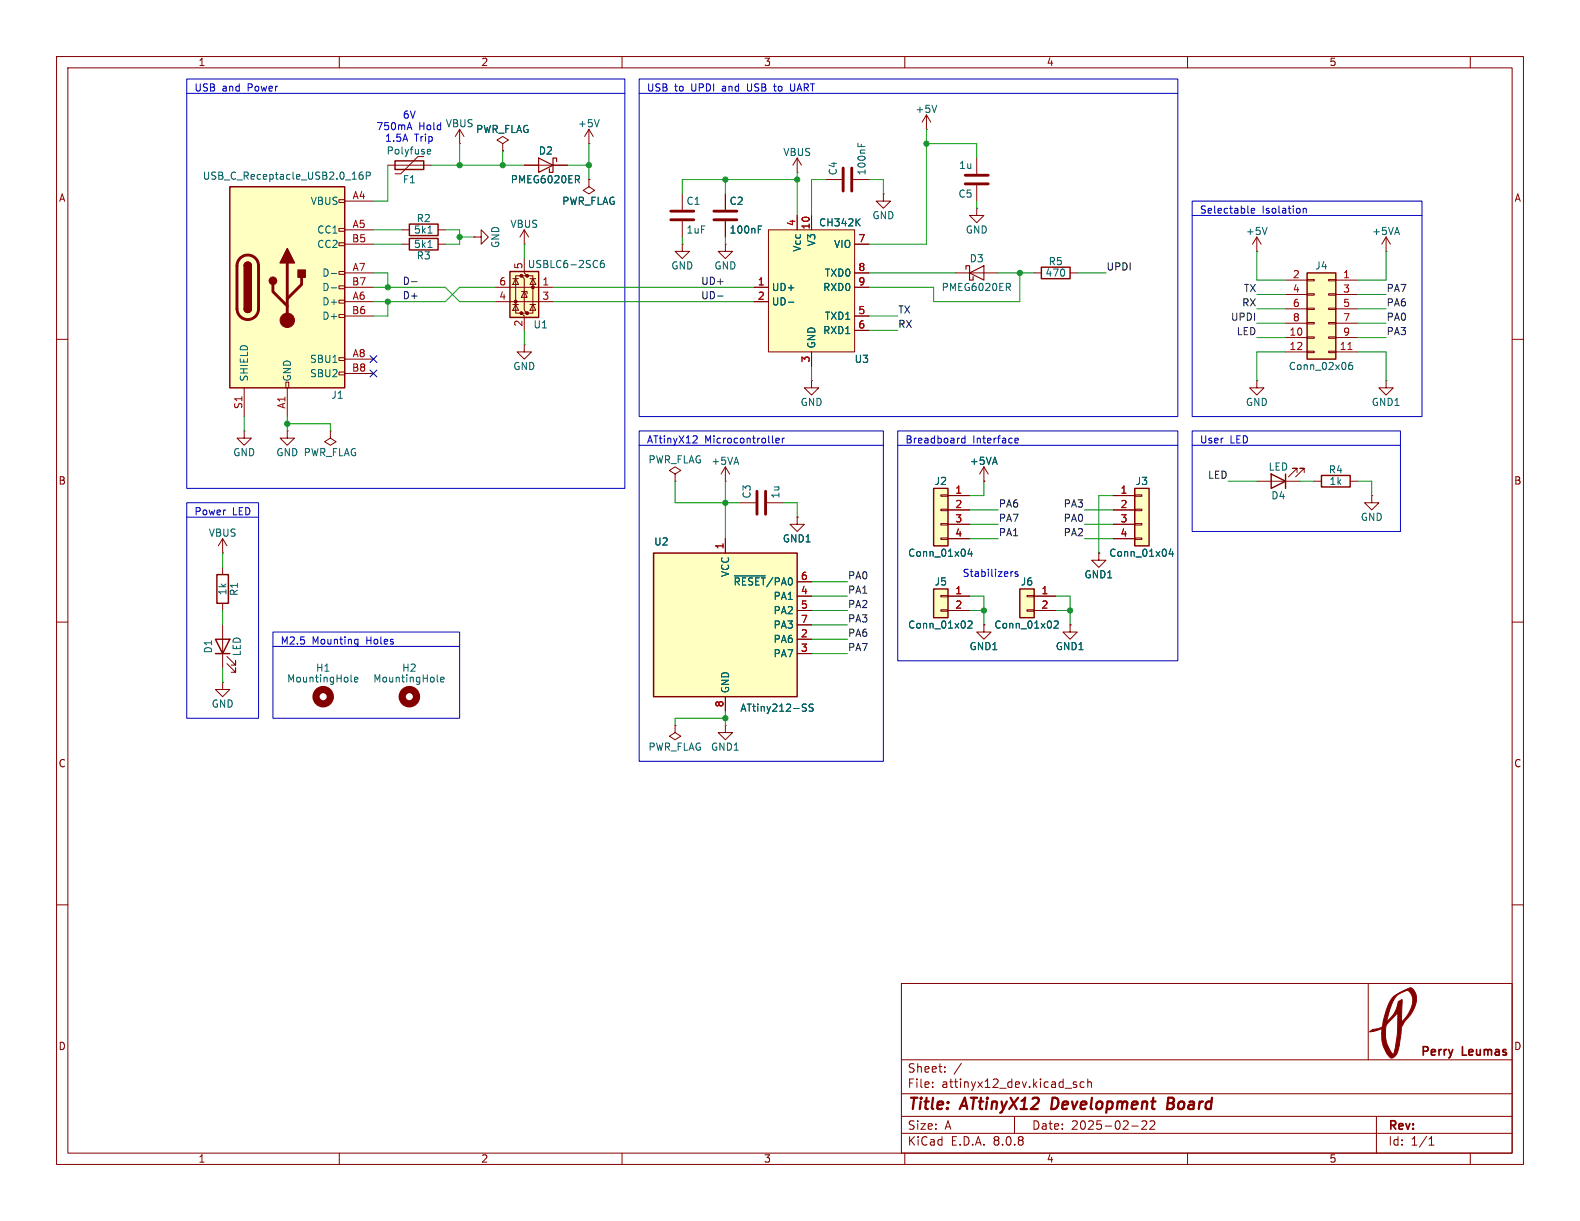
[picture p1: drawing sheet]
<svg xmlns="http://www.w3.org/2000/svg" width="279mm" height="216mm" viewBox="0 0 279 216" stroke-linecap="round" stroke-linejoin="round" font-family="sans-serif">
<g fill="none" stroke="#840000" stroke-width=".18">
<path d="M10 10h259.4v195.9h-259.4zM12 12h255.4v191.9h-255.4zM60 10v2M110 10v2M160 10v2M210 10v2M260 10v2M10 60h2M222.2 67.3v1.3h1.3l-1.3 1.3-1.2-1.3h1.2M222.2 67.3h.1M267.4 60h2M128.3 85.1h.1"/>
<path d="M128.3 82.6l-.8 1.2M128.3 82.6v2.5M128.3 82.6l.7 1.2M130.8 88.9h2.8M135.6 88.9h2.8M141 91.4v1.3h1.2l-1.2 1.3-1.3-1.3h1.3M141 91.4h.1M10 110h2M267.4 110h2M10 160h2M159.4 173.9h108v30h-108zM242 173.9v13.5"/>
<path d="M267.4 160h2M159.4 197.4h108M159.4 193.4h108M159.4 187.4h108M164.9 192.1v.2M164.9 191.4v.1M167.1 189.4v.2M167.1 188.7v.1M170 188l-1.3 1.9M179.4 197.4v3M189.8 191.6l.6 .4-.2 .3-.4-.1M190.4 191.4l-.4-.1-.2 .2"/>
<path d="M191.7 191.4l-.4-.1-.3 .3v.4l.1 .2h.6M192.4 191.4l.2-.1 .3 .1 .1 .9M192.4 190.8v1.5M200.1 199.1h1.2M202.7 198.3v.5l-.8 .9h.9M204.1 198.3v.5l-.8 .9h.9M243.4 197.4v6.5M60 203.9v2M110 203.9v2M159.4 200.4h108M160 203.9v2M210 203.9v2"/>
<path d="M252.7 202.5h.9M252.7 201.4l.4-.4v1.5M260 203.9v2"/>
</g>
<path d="M186.1 194.1l-.2 2h.5M206.5 195.1h.7M207.2 195.1l.2 .1M207.3 194.1h-.7l-.2 2 .9-.1M207.4 195l-.2 .1" fill="none" stroke="#840000" stroke-width=".4"/>
<path d="M246.4 176.3l1.1-.8 2-.8a2.58 2.58 0 0 1 .6 3.5l-.7 1.2-.8 1a2.85 2.85 0 0 0-.9 2.5l-.3 2.1a2.54 2.54 0 0 1-1.3 2.1l-.2-.1-.6-.6-.7-1.3-.2-1.2-.1-1.2h.7l.1 1.2 .2 .8 .6 1.1 .5 .7 .3-1.2 .4-2.5 .1-3.8-1.4 1.5a2.09 2.09 0 0 0-.8 2.2h-.7l.1-.8-1.2 .4-1 .2a3.3 3.3 0 0 1 1.8-.7 1.04 1.04 0 0 0 .6-1.2h.7l.2-.2a5.6 5.6 0 0 0 1.8-3.3l.6-.3v3.9l1-1.2a3.6 3.6 0 0 0 .6-3.8 .68 .68 0 0 0-.9-.5l-1.3 .6-.7 .7-.8 1.9-.5 2.2h-.7l.9-2.9z" fill="#840000" stroke="#840000" stroke-width=".18"/>
<circle cx="57.1" cy="123.2" r="1.27" fill="none" stroke="#840000" stroke-width="1.3"/>
<path d="M62.1 120.4l.2 .2M62.7 120.2l.6-.1-.1-.3-.3-.1-.2 .2v.6h.5" fill="none" stroke="#006464" stroke-width=".18"/>
<path d="M133.9 86.9v4M135.4 86.9v4" fill="none" stroke="#840000" stroke-width=".51"/>
<path d="M165.1 104.1h2.5v5.1h-2.5z" fill="#ffffc2"/>
<path d="M174 85.1h.1M174 82.6l-.8 1.2M174 82.6v2.5M174 82.6l.8 1.2M166.4 107.8h1.2v.3h-1.2zM166.4 105.3h1.2v.2h-1.2zM167.6 105.4h3.8M167.6 108h3.8" fill="none" stroke="#840000" stroke-width=".18"/>
<path d="M165.1 104.1h2.5v5.1h-2.5z" fill="none" stroke="#840000" stroke-width=".25"/>
<path d="M171.2 109.9l.5-.1 .2 .4-.8 .9h.8" fill="none" stroke="#006464" stroke-width=".18"/>
<path d="M200.7 86.4h2.5v10.1h-2.5z" fill="#ffffc2"/>
<path d="M194.3 97.8v1.3h1.3l-1.3 1.2-1.3-1.2h1.3M194.3 97.8h.1M196.8 87.6h3.9M196.8 90.2h3.9M196.8 92.7h3.9M196.8 95.3h3.9M200.7 95.1h1.2v.3h-1.2zM200.7 92.6h1.2v.2h-1.2zM200.7 90h1.2v.3h-1.2zM200.7 87.5h1.2v.3h-1.2zM174 110.5v1.3h1.3l-1.3 1.2-1.3-1.2h1.3M174 110.5h.1" fill="none" stroke="#840000" stroke-width=".18"/>
<path d="M200.7 86.4h2.5v10.1h-2.5z" fill="none" stroke="#840000" stroke-width=".25"/>
<path d="M207 97l-.3 .9h.8M207.3 97.5v.9" fill="none" stroke="#006464" stroke-width=".18"/>
<path d="M180.3 104.1h2.6v5.1h-2.6z" fill="#ffffc2"/>
<path d="M181.6 107.8h1.3v.3h-1.3zM181.6 105.3h1.3v.2h-1.3zM182.9 105.4h3.8M182.9 108h3.8M189.2 110.5v1.3h1.3l-1.3 1.2-1.2-1.2h1.2M189.2 110.5h.1" fill="none" stroke="#840000" stroke-width=".18"/>
<path d="M180.3 104.1h2.6v5.1h-2.6z" fill="none" stroke="#840000" stroke-width=".25"/>
<path d="M186.4 109.9l.5-.1 .2 .4-.7 .9h.7" fill="none" stroke="#006464" stroke-width=".18"/>
<path d="M231.1 48.3h5.1v15.2h-5.1z" fill="#ffffc2"/>
<g fill="none" stroke="#840000" stroke-width=".18">
<path d="M120.6 34.3v2.8M120.6 39.1v2.8M128.3 34.3v2.8M128.3 39.1v2.8M120.6 43.2v1.3h1.3l-1.3 1.2-1.2-1.2h1.2M120.6 43.2h.1M128.3 43.2v1.3h1.2l-1.2 1.2-1.3-1.2h1.3M128.3 43.2h.1M222.2 44.5h.1M222.2 41.9l-.7 1.3M222.2 41.9v2.6M222.2 41.9l.8 1.3"/>
<path d="M227.3 49.5h3.8M227.3 59.7h3.8M227.3 52.1h3.8M227.3 54.6h3.8M227.3 57.2h3.8M231.1 59.6h1.3v.2h-1.3zM231.1 57h1.3v.3h-1.3zM231.1 54.5h1.3v.2h-1.3zM231.1 51.9h1.3v.3h-1.3zM231.1 49.4h1.3v.3h-1.3zM234.9 59.6h1.3v.2h-1.3zM234.9 57h1.3v.3h-1.3z"/>
<path d="M234.9 54.5h1.3v.2h-1.3zM234.9 51.9h1.3v.3h-1.3zM234.9 49.4h1.3v.3h-1.3zM236.2 49.5h3.8M236.2 59.7h3.8M236.2 52.1h3.8M236.2 54.6h3.8M236.2 57.2h3.8M245.1 44.5h.1M245.1 41.9l-.8 1.3M245.1 41.9v2.6M245.1 41.9l.8 1.3"/>
<path d="M143.5 67.3v1.3h1.3l-1.3 1.3-1.3-1.3h1.3M143.5 67.3h.1M227.3 62.2h3.8M231.1 62.1h1.3v.3h-1.3zM234.9 62.1h1.3v.3h-1.3zM236.2 62.2h3.8M245.1 67.3v1.3h1.3l-1.3 1.3-1.3-1.3h1.3M245.1 67.3h.1M119.4 83.8l1-.6-1-.6-1 .6 1 .6v1.3M119.4 85.1h.1"/>
</g>
<path d="M231.1 48.3h5.1v15.2h-5.1z" fill="none" stroke="#840000" stroke-width=".25"/>
<path d="M238.4 61.8h.7" fill="none" stroke="#a90000" stroke-width=".18"/>
<path d="M134.1 39.9h.6M134.1 40.6h.4M224.1 40.2l-.5 1.3M239.1 64.1h-.4a.86 .86 0 0 0 0 1.2l.5-.1v-.4l-.2-.2h-.4l-.1 .2M77.3 120.4l.2 .2M77.9 120.2l.6-.1v-.3l-.4-.1-.2 .2 .1 .6h.5" fill="none" stroke="#006464" stroke-width=".18"/>
<circle cx="72.4" cy="123.2" r="1.27" fill="none" stroke="#840000" stroke-width="1.3"/>
<path d="M118.6 38.9h4.1M118.6 37.3h4.1M126.2 38.9h4.1M126.2 37.3h4.1" fill="none" stroke="#840000" stroke-width=".51"/>
<path d="M135.9 40.6h15.2v21.6h-15.2z" fill="#ffffc2"/>
<g fill="none" stroke="#840000" stroke-width=".18">
<path d="M68.6 29.2h7.6M74.9 27.7h-1l-3 3h-1.1M141 38.1v2.5M143.5 38.1v2.5M156.2 34.3v1.3h1.3l-1.3 1.2-1.3-1.2h1.3M156.2 34.3h.1M92.7 43.2h.1M92.7 40.6l-.8 1.3M92.7 40.6v2.6M92.7 40.6l.8 1.3M133.3 50.8h2.6M133.3 53.3h2.6"/>
<path d="M135.9 40.6h15.2v21.6h-15.2zM151.1 50.8h2.6M151.1 55.9h2.6M151.1 58.4h2.6M151.1 43.2h2.6M151.1 48.3h2.6M92.7 61v1.2h1.3l-1.3 1.3-1.3-1.3h1.3M92.7 61h.1M143.5 62.2v2.6"/>
</g>
<path d="M75.6 27.1l.1 .1h.4M75.6 26.6l.1-.2h.3l.2 .2v.1l-.6 .1M151.6 39.2l.5 .7M152.1 38.7l-.7 .7M139.4 53.4h1" fill="none" stroke="#006464" stroke-width=".18"/>
<path d="M69.8 28.4h5.1v1.6h-5.1z" fill="none" stroke="#840000" stroke-width=".25"/>
<path d="M90.2 48h5v8.1h-5z" fill="#ffffc2"/>
<g fill="#840000" stroke="#840000" stroke-width=".18">
<circle cx="94.2" cy="50.8" r=".25"/>
<circle cx="93.2" cy="55.4" r=".25"/>
<circle cx="93.2" cy="48.8" r=".25"/>
<circle cx="92.2" cy="55.4" r=".25"/>
<circle cx="92.2" cy="48.8" r=".25"/>
<circle cx="91.2" cy="53.3" r=".25"/>
</g>
<g fill="none" stroke="#840000" stroke-width=".18">
<path d="M81.3 25.4h.1M81.3 22.9l-.8 1.2M81.3 22.9v2.5M81.3 22.9l.7 1.2M104.1 31.8v1.2l1.1 .7-1.1 .6-1-.6 1-.7M104.1 31.8h.1M71.1 40.6h1.3M71.1 43.2h1.3M77.5 40.6h1.2M77.5 43.2h1.2M83.8 41.9h1.3v-1.3l1.3 1.3-1.3 1.3v-1.3M83.8 41.9h.1"/>
<path d="M87.6 53.3h10.2M87.6 50.8h10.2M90.7 53.8h1M90.7 49.3h1M91.2 53.8l.5 1.1h-1zM91.2 49.3l.5 1h-1zM92.2 51.6h1v.3M92.2 48.8h-1v6.6h1M92.7 51.6l.5 1h-1zM92.7 45.7v2.6l.5 .5h-1l.5 .5v5.6l.5 .5h-1l.5 .5v2.5M93.2 48.8h1v6.6h-1M93.7 53.8h1"/>
<path d="M93.7 49.3h1M94.2 49.3l.5 1h-1zM94.2 53.8l.5 1.1h-1zM43.2 76.2v1.3h1.2l-1.2 1.2-1.3-1.2h1.3M43.2 76.2h.1M50.8 76.2v1.3h1.3l-1.3 1.2-1.3-1.2h1.3M50.8 76.2h.1M58.4 76.2v1.3l1 .6-1 .6-1-.6 1-.6M58.4 76.2h.1"/>
</g>
<path d="M72.4 39.6h5.1v2.1h-5.1zM72.4 42.2h5.1v2h-5.1zM90.2 48h5v8.1h-5z" fill="none" stroke="#840000" stroke-width=".25"/>
<path d="M75.7 41.2h.7M75.7 43.8h.7M106.8 46l-.4 .1a.86 .86 0 0 0 0 1.2l.4-.1 .1-.4-.3-.3-.3 .1-.1 .2" fill="none" stroke="#006464" stroke-width=".18"/>
<path d="M165.1 86.4h2.5v10.1h-2.5z" fill="#ffffc2"/>
<path d="M166.4 95.1h1.2v.3h-1.2zM166.4 92.6h1.2v.2h-1.2zM166.4 90h1.2v.3h-1.2zM166.4 87.5h1.2v.3h-1.2zM167.6 87.6h3.8M167.6 90.2h3.8M167.6 92.7h3.8M167.6 95.3h3.8" fill="none" stroke="#840000" stroke-width=".18"/>
<path d="M165.1 86.4h2.5v10.1h-2.5z" fill="none" stroke="#840000" stroke-width=".25"/>
<path d="M171.5 97l-.3 .9h.8M171.8 97.5v.9" fill="none" stroke="#006464" stroke-width=".18"/>
<path d="M40.6 33h20.4v35.6h-20.4z" fill="#ffffc2"/>
<g fill="none" stroke="#840000" stroke-width=".18">
<path d="M59.9 35.3h1.1v.5h-1.1zM61 35.6h5M88.9 25.4l1-.6-1-.7-1 .7 1 .6v1.3M88.9 26.7h.1M92.7 29.2h7.6M104.1 25.4h.1M104.1 22.9l-.7 1.2M104.1 22.9v2.5M104.1 22.9l.8 1.2M59.9 55.6h1.1v.5h-1.1zM59.9 53.1h1.1v.5h-1.1zM59.9 50.5h1.1v.6h-1.1z"/>
<path d="M59.9 48h1.1v.5h-1.1zM59.9 42.9h1.1v.5h-1.1zM59.9 40.4h1.1v.5h-1.1zM61 40.6h5M61 53.3h5M61 48.3h5M61 43.2h5M61 55.9h5M61 50.8h5M43.2 68.6v5.1M50.5 67.6h.6v1h-.6zM50.8 68.6v5.1"/>
<path d="M59.9 65.8h1.1v.5h-1.1zM59.9 63.2h1.1v.6h-1.1zM61 63.5h5M61 66h5"/>
</g>
<path d="M40.6 33h20.4v35.6h-20.4zM43.2 54.6a.64 .64 0 0 0 .6 .6 .64 .64 0 0 0 .6-.6M43.2 47a.64 .64 0 0 1 .6-.6 .64 .64 0 0 1 .6 .6" fill="none" stroke="#840000" stroke-width=".25"/>
<path d="M42.5 45.7a1.9 1.9 0 0 1 2-.5 1.9 1.9 0 0 1 1.2 1.8v7.6a1.91 1.91 0 0 1-1.9 1.9 1.91 1.91 0 0 1-1.9-1.9v-7.8l.2-.6zM48.3 50.3v1.3l2.5 2.5M50.8 46.5v10.1M53.3 49v1.3l-2.5 2.5" fill="none" stroke="#840000" stroke-width=".51"/>
<g fill="#840000" stroke="#840000" stroke-width=".25">
<path d="M43.2 54.6h1.2a.64 .64 0 0 1-.6 .6 .64 .64 0 0 1-.6-.6z"/>
<path d="M43.2 47h1.2v7.6h-1.2z"/>
<path d="M43.4 46.5a.64 .64 0 0 1 .7-.1 .64 .64 0 0 1 .3 .6h-1.2z"/>
<path d="M50.8 43.9l1.3 2.6h-2.6z"/>
<path d="M52.7 47.8h1.3v1.2h-1.3z"/>
<circle cx="48.3" cy="49.7" r=".63"/>
</g>
<circle cx="50.8" cy="56.6" r="1.27" fill="#840000" stroke="#840000" stroke-width=".18"/>
<path d="M64.1 30.4l-.4 .1a.86 .86 0 0 0 0 1.2l.5-.1v-.4l-.2-.3-.4 .1-.1 .2M64.8 31.1l.6-.1 .1-.2-.1-.3-.6-.1v1.3M102.1 31.7l.4 .6M102.4 31.1l.1 .2-.1 .4M106 21.2l-.5 1.2M58.6 48.4h.9M58.6 50.9h.9" fill="none" stroke="#006464" stroke-width=".18"/>
<path d="M95.2 27.9l2.6 1.3-2.6 1.3zM98.4 28.6v-.7h-.6v2.6h-.6v-.7" fill="none" stroke="#840000" stroke-width=".2"/>
<path d="M115.6 97.8h25.4v25.4h-25.4z" fill="#ffffc2"/>
<path d="M184.1 47.2h5.1v2.1h-5.1zM115.6 97.8h25.4v25.4h-25.4zM224.8 83.8l2.5 1.3-2.5 1.3zM227.3 83.8v2.6M233.7 84.1h5.1v2h-5.1zM38.1 113h2.5l-1.2 2.6zM38.1 115.6h2.5M38.4 101.6h2v5.1h-2z" fill="none" stroke="#840000" stroke-width=".25"/>
<g fill="none" stroke="#840000" stroke-width=".18">
<path d="M88.9 26.7h.1M92.7 29.2h2.5M97.8 29.2h2.5M104.1 31.8h.1M128.3 34.3v2.8M128.3 39.1v2.8M141 30.5h.1M141 27.9l-.8 1.3M141 27.9v2.6M141 38.1v2.5M141 27.9l.7 1.3M143.5 38.1v2.5"/>
<path d="M146 31.8h2.8M150.9 31.8h2.8M163.8 22.9h.1M163.8 20.3l-.7 1.3M163.8 20.3v2.6M163.8 20.3l.8 1.3M172.7 36.8v1.3h1.3l-1.3 1.3-1.3-1.3h1.3M172.7 36.8h.1M172.7 27.9v2.8M172.7 32.8v2.8M133.3 50.8h2.6M133.3 53.3h2.6"/>
<path d="M151.1 48.3h2.6M151.1 50.8h2.6M151.1 55.9h2.6M151.1 58.4h2.6M151.1 43.2h2.6M168.9 48.3h7.6M182.9 48.3h1.2M189.2 48.3h1.3M143.5 62.2v2.6M39.4 97.8h.1M39.4 95.3v2.5M39.4 95.3l-.8 1.2"/>
<path d="M39.4 95.3l.7 1.2M128.3 95.3v2.5M141 91.4h.1M167.6 87.6h3.8M167.6 90.2h3.8M167.6 92.7h3.8M167.6 95.3h3.8M174 85.1h.1M194.3 97.8h.1M196.8 87.6h3.9M196.8 90.2h3.9M196.8 92.7h3.9"/>
<path d="M196.8 95.3h3.9M222.2 85.1h7.7M229.4 83.6v-.8h-.8h.8l-1.6 1.5M230.6 83.6v-.8h-.7h.7l-1.5 1.5M232.4 85.1h1.3M238.8 85.1h1.2M242.6 87.6v1.3h1.2l-1.2 1.3-1.3-1.3h1.3M242.6 87.6h.1M39.4 100.3v1.3M39.4 106.7v1.3M39.4 110.5v7.6M40.1 117.3l1.6 1.6v-.8v.8h-.8"/>
<path d="M40.1 116.1l1.6 1.5v-.8v.8h-.8M141 113h2.5M141 115.6h2.5M141 105.4h2.5M141 108h2.5M141 102.9h2.5M141 110.5h2.5M167.6 105.4h3.8M167.6 108h3.8M174 110.5h.1M182.9 105.4h3.8M182.9 108h3.8"/>
<path d="M189.2 110.5h.1M39.4 120.7v1.2h1.2l-1.2 1.3-1.3-1.3h1.3M39.4 120.7h.1M119.4 128.3v1.2l1 .7-1 .6-1-.6 1-.7M119.4 128.3h.1M128.3 128.3v1.2h1.2l-1.2 1.3-1.3-1.3h1.3M128.3 128.3h.1M128.3 123.2v2.5"/>
</g>
<g fill="none" stroke="#006464" stroke-width=".18">
<path d="M165.6 18.6l-.4 1.3M102.1 31.7l.4 .6M102.4 31.1l.1 .2-.1 .4M134.1 39.9h.6M151.6 39.2l.5 .7M151.7 25.3v.6M152.1 38.7l-.7 .7M152.3 25.5v.4M134.1 40.6h.4M139.4 53.4h1M178.3 50.8l.4 .6M178.6 50.2l.1 .2-.1 .3"/>
<path d="M171.5 97l-.3 .9h.8M171.8 97.5v.9M207 97l-.3 .9h.8M207.3 97.5v.9M129.8 101.8h5.5M171.2 109.9l.5-.1 .2 .4-.8 .9h.8M186.4 109.9l.5-.1 .2 .4-.7 .9h.7M142.1 125.1l.4 .1 .1 .3-.2 .3h-.4M142.1 124.5l.5 .1M143.8 124.6l-.5-.1-.2 .1v.4l.6 .2 .1 .3-.2 .3-.5-.1"/>
</g>
<path d="M149.1 29.7v4.1M150.6 29.7v4.1M170.7 31h4.1M170.7 32.5h4.1" fill="none" stroke="#840000" stroke-width=".51"/>
<path d="M170.8 47.6v-.6h.6v2.5h.7v-.6M171.4 48.3l2.6-1.3v2.5z" fill="none" stroke="#840000" stroke-width=".2"/>
<path d="M72.8 49.8h1M126.9 52.3h1" fill="none" stroke="#0f0f0f" stroke-width=".18"/>
<g fill="none" stroke="#0000c2" stroke-width=".18">
<path d="M33 14h77.5v72.4h-77.5zM33 16.5h77.5M113 14h95.3v59.7h-95.3zM113 16.5h95.3M136.8 15.2h.5M137 14.8v1.2M139.8 14.8v1.1l.1 .1 .4 .1M72.1 22.6h.6M72.4 21.7l.4 1.2M210.8 35.6h40.7v38.1h-40.7zM210.8 38.1h40.7M221.3 37.3l.6-.2-.1-.2-.4-.1-.1 .2v.6h.5"/>
<path d="M230.5 37l.1-.2 .3 .1 .1 .8M230.5 36.8v.9M113 76.2h43.2v58.4h-43.2zM113 78.7h43.2M122.7 77.1h.5l.1 .3-.8 .9h.8M137.2 77.9l.6-.1-.1-.3h-.3l-.2 .2 .1 .6h.4M138.3 77.5v.8M138.7 77.5l-.4 .2M158.7 76.2h49.6v40.6h-49.6zM158.7 78.7h49.6M170.6 77.1v1.2M170.6 77.5h-.3l-.3 .2 .2 .6h.4"/>
<path d="M179.5 77.9l.6-.1-.1-.3h-.3l-.2 .2v.6h.5M210.8 76.2h36.8v17.8h-36.8zM210.8 78.7h36.8M33 88.9h12.7v38.1h-12.7zM33 91.4h12.7M48.3 111.8h33v15.2h-33zM48.3 114.3h33M62.9 113l.4 .1M63.3 113v1.1l-.1 .1-.3 .1M63.3 113.8l-.4 .1M179.1 101.1l-.3 .1M179.5 101.9h.4"/>
<path d="M180 101.1h-.3l-.2 .2 .1 .1 .4 .2v.3"/>
</g>
<g fill="none" stroke="#009600" stroke-width=".18">
<path d="M68.6 29.2v6.4h-2.6M76.2 29.2h16.5M81.3 25.4v3.8M88.9 26.7v2.5M100.3 29.2h3.8M104.1 25.4v6.4M128.3 31.8v2.5M141 30.5v7.6M141 31.8h-20.4v2.5M146 31.8h-2.5v6.3M153.7 31.8h2.5v2.5M163.8 25.4h8.9v2.5"/>
<path d="M163.8 22.9v20.3h-10.1M172.7 35.6v1.2M66 50.8h12.7l2.6 2.5h6.3M66 48.3h2.6v2.5M66 40.6h5.1M66 43.2h5.1M68.6 53.3v2.6h-2.6M78.7 40.6h2.6v2.6h-2.6M81.3 41.9h2.5M87.6 50.8h-6.3l-2.6 2.5h-12.7M92.7 43.2v2.5M92.7 58.4v2.6"/>
<path d="M97.8 50.8h35.5M97.8 53.3h35.5M120.6 41.9v1.3M128.3 41.9v1.3M153.7 48.3h15.2M153.7 55.9h5M153.7 58.4h5M176.5 48.3h6.4M180.3 48.3v5h-15.2v-2.5h-11.4M190.5 48.3h5.1M222.2 44.5v5h5.1M222.2 57.2h5.1"/>
<path d="M222.2 59.7h5.1M222.2 52.1h5.1M222.2 54.6h5.1M240 57.2h5.1M240 59.7h5.1M240 52.1h5.1M240 54.6h5.1M245.1 44.5v5h-5.1M43.2 73.7v2.5M50.8 74.9h7.6v1.3M50.8 73.7v2.5M143.5 64.8v2.5"/>
<path d="M227.3 62.2h-5.1v5.1M240 62.2h5.1v5.1M39.4 97.8v2.5M119.4 85.1v3.8h11.4M128.3 85.1v10.2M138.4 88.9h2.6v2.5M171.4 95.3h5.1M171.4 90.2h5.1M171.4 92.7h5.1M174 85.1v2.5h-2.6M191.8 95.3h5M191.8 90.2h5"/>
<path d="M191.8 92.7h5M196.8 87.6h-2.5v10.2M217.2 85.1h5M229.9 85.1h2.5M240 85.1h2.6v2.5M39.4 108v2.5M39.4 118.1v2.6M143.5 115.6h6.4M143.5 110.5h6.4M143.5 113h6.4M143.5 105.4h6.4M143.5 108h6.4"/>
<path d="M143.5 102.9h6.4M171.4 105.4h2.6v5.1M171.4 108h2.6M186.7 105.4h2.5v5.1M186.7 108h2.5M128.3 125.7v2.6M128.3 127h-8.9v1.3"/>
</g>
<path d="M65.4 62.9l1.2 1.2M65.4 65.4l1.2 1.2M66.6 62.9l-1.2 1.2M66.6 65.4l-1.2 1.2" fill="none" stroke="#000084" stroke-width=".18"/>
<g fill="#009600" stroke="#009600" stroke-width=".18">
<circle cx="180.3" cy="48.3" r=".46"/>
<circle cx="141" cy="31.8" r=".46"/>
<circle cx="163.8" cy="25.4" r=".46"/>
<circle cx="174" cy="108" r=".46"/>
<circle cx="189.2" cy="108" r=".46"/>
<circle cx="68.6" cy="50.8" r=".46"/>
<circle cx="68.6" cy="53.3" r=".46"/>
<circle cx="128.3" cy="88.9" r=".46"/>
<circle cx="50.8" cy="74.9" r=".46"/>
<circle cx="104.1" cy="29.2" r=".46"/>
<circle cx="128.3" cy="31.8" r=".46"/>
<circle cx="128.3" cy="127" r=".46"/>
<circle cx="88.9" cy="29.2" r=".46"/>
<circle cx="81.3" cy="41.9" r=".46"/>
<circle cx="81.3" cy="29.2" r=".46"/>
</g>
<g font-size="2.8" fill="#840000">
<text x="160.4" y="196.8">Title:</text>
<text x="170.1" y="196.8">ATtinyX12</text>
<text x="186.8" y="196.8">Development</text>
<text x="208" y="196.8">Board</text>
</g>
<g font-size="2.1" fill="#840000">
<text x="160.4" y="189.9">Sheet:</text>
<text x="251.1" y="187.1">Perry</text>
<text x="258.7" y="187.1">Leumas</text>
<text x="160.4" y="192.6">File:</text>
<text x="166.5" y="192.6">attinyx12_dev.kicad_sch</text>
<text x="160.4" y="202.8">KiCad</text>
<text x="160.4" y="200">Size:</text>
<text x="167.1" y="200">A</text>
<text x="168.1" y="202.8">E.D.A.</text>
<text x="175.7" y="202.8">8.0.8</text>
<text x="182.4" y="200">Date:</text>
<text x="189.4" y="200">2025-02-22</text>
<text x="245.4" y="200.2">Rev:</text>
<text x="245.4" y="202.8">Id:</text>
<text x="249.5" y="202.8">1/1</text>
</g>
<g font-size="1.8" fill="#840000">
<text x="35" y="11.9">1</text>
<text x="85" y="11.9">2</text>
<text x="135" y="11.9">3</text>
<text x="185" y="11.9">4</text>
<text x="235" y="11.9">5</text>
<text x="10.3" y="35.9">A</text>
<text x="267.7" y="35.9">A</text>
<text x="10.3" y="85.9">B</text>
<text x="267.7" y="85.9">B</text>
<text x="10.3" y="135.9">C</text>
<text x="267.7" y="135.9">C</text>
<text x="10.3" y="185.9">D</text>
<text x="267.7" y="185.9">D</text>
<text x="35" y="205.8">1</text>
<text x="85" y="205.8">2</text>
<text x="135" y="205.8">3</text>
<text x="185" y="205.8">4</text>
<text x="235" y="205.8">5</text>
</g>
<g font-size="1.8" fill="#0000c2">
<text x="34.3" y="16.3">USB</text>
<text x="39.3" y="16.3">and</text>
<text x="43.9" y="16.3">Power</text>
<text x="114.3" y="16.3">USB</text>
<text x="119.3" y="16.3">to</text>
<text x="122.3" y="16.3">UPDI</text>
<text x="128" y="16.3">and</text>
<text x="132.6" y="16.3">USB</text>
<text x="137.6" y="16.3">to</text>
<text x="140.6" y="16.3">UART</text>
<text x="66.5" y="23.1">750mA</text>
<text x="71.1" y="21.1">6V</text>
<text x="74" y="23.1">Hold VBUS</text>
<text x="68" y="25.2">1.5A</text>
<text x="73.3" y="25.2">Trip</text>
<text x="212.1" y="37.9">Selectable</text>
<text x="223.2" y="37.9">Isolation</text>
<text x="114.3" y="78.5">ATtinyX12</text>
<text x="124.6" y="78.5">Microcontroller</text>
<text x="160" y="78.5">Breadboard</text>
<text x="172" y="78.5">Interface</text>
<text x="212.1" y="78.5">User</text>
<text x="217.5" y="78.5">LED</text>
<text x="34.3" y="91.2">Power</text>
<text x="41.1" y="91.2">LED</text>
<text x="170.1" y="102.2">Stabilizers</text>
<text x="49.5" y="114.1">M2.5</text>
<text x="55.2" y="114.1">Mounting</text>
<text x="64.9" y="114.1">Holes</text>
</g>
<g font-size="1.8" fill="#006464">
<text x="84.1" y="23.7">PWR_FLAG</text>
<text x="102.1" y="22.7">+5V</text>
<text x="161.8" y="20.2">+5V</text>
<text x="68.3" y="27.5">Polyfuse</text>
<text x="95.2" y="27.5">D2</text>
<text x="138.4" y="27.8">VBUS</text>
<text x="35.8" y="32">USB_C_Receptacle_USB2.0_16P</text>
<text x="71.1" y="32.6">F1</text>
<text x="90.2" y="32.6">PMEG6020ER</text>
<text x="148.2" y="31.1" transform="rotate(-90 148.2 31.1)">C4</text>
<text x="153.3" y="31.1" transform="rotate(-90 153.3 31.1)">100nF</text>
<text x="169.4" y="35.2">C5</text>
<text x="169.5" y="30.1">1u</text>
<text x="54.8" y="36.4">VBUS</text>
<text x="56" y="41.5">CC1</text>
<text x="73.1" y="41.5">5k1</text>
<text x="73.6" y="39.5">R2</text>
<text x="90.2" y="40.5">VBUS</text>
<text x="99.3" y="36.4">PWR_FLAG</text>
<text x="121.3" y="36.4">C1</text>
<text x="121.3" y="41.5">1uF</text>
<text x="128.9" y="36.4">C2</text>
<text x="128.9" y="41.5">100nF</text>
<text x="144.7" y="40.2">CH342K</text>
<text x="154.2" y="39">GND</text>
<text x="170.7" y="41.5">GND</text>
<text x="220.2" y="41.8">+5V</text>
<text x="242.5" y="41.8">+5VA</text>
<text x="56" y="44">CC2</text>
<text x="73.1" y="44">5k1</text>
<text x="73.6" y="46.1">R3</text>
<text x="88.5" y="43.9" transform="rotate(-90 88.5 43.9)">GND</text>
<text x="93.2" y="47.6">USBLC6-2SC6</text>
<text x="118.6" y="47.9">GND</text>
<text x="126.2" y="47.9">GND</text>
<text x="141.8" y="44.6" transform="rotate(-90 141.8 44.6)">Vcc</text>
<text x="144.4" y="43.6" transform="rotate(-90 144.4 43.6)">V3</text>
<text x="147.4" y="44">VIO</text>
<text x="171.4" y="46.6">D3</text>
<text x="185.3" y="47.1">R5</text>
<text x="232.5" y="47.9">J4</text>
<text x="56.9" y="49.1">D-</text>
<text x="56.9" y="51.7">D-</text>
<text x="136.4" y="51.7">UD+</text>
<text x="145.5" y="51.7">RXD0</text>
<text x="145.8" y="49.1">TXD0</text>
<text x="166.4" y="51.7">PMEG6020ER</text>
<text x="184.8" y="49.1">470</text>
<text x="56.9" y="54.2">D+</text>
<text x="56.9" y="56.7">D+</text>
<text x="94.2" y="58.3">U1</text>
<text x="136.4" y="54.2">UD-</text>
<text x="145.5" y="59.3">RXD1</text>
<text x="145.8" y="56.7">TXD1</text>
<text x="54.7" y="64.4">SBU1</text>
<text x="90.7" y="65.6">GND</text>
<text x="144.4" y="61.7" transform="rotate(-90 144.4 61.7)">GND</text>
<text x="151" y="64.4">U3</text>
<text x="227.8" y="65.6">Conn_02x06</text>
<text x="44" y="67.6" transform="rotate(-90 44 67.6)">SHIELD</text>
<text x="51.7" y="67.6" transform="rotate(-90 51.7 67.6)">GND</text>
<text x="54.7" y="66.9">SBU2</text>
<text x="58.5" y="70.7">J1</text>
<text x="141.5" y="72">GND</text>
<text x="220.2" y="72">GND</text>
<text x="242.5" y="72">GND1</text>
<text x="41.1" y="80.9">GND</text>
<text x="48.8" y="80.9">GND PWR_FLAG</text>
<text x="114.6" y="82.1">PWR_FLAG</text>
<text x="125.7" y="82.4">+5VA</text>
<text x="171.4" y="82.4">+5VA</text>
<text x="224.2" y="83.4">LED</text>
<text x="234.9" y="83.9">R4</text>
<text x="132.9" y="88.3" transform="rotate(-90 132.9 88.3)">C3</text>
<text x="138" y="88.3" transform="rotate(-90 138 88.3)">1u</text>
<text x="165.2" y="86">J2</text>
<text x="200.7" y="86">J3</text>
<text x="224.7" y="88.5">D4</text>
<text x="235" y="86">1k</text>
<text x="36.8" y="95.1">VBUS</text>
<text x="240.5" y="92.3">GND</text>
<text x="115.6" y="96.7">U2</text>
<text x="138.3" y="96.1">GND1</text>
<text x="160.5" y="98.7">Conn_01x04</text>
<text x="196.1" y="98.7">Conn_01x04</text>
<text x="40.2" y="105.4" transform="rotate(-90 40.2 105.4)">1k</text>
<text x="42.3" y="105.5" transform="rotate(-90 42.3 105.5)">R1</text>
<text x="129.1" y="102.1" transform="rotate(-90 129.1 102.1)">VCC</text>
<text x="129.6" y="103.7">~{RESET}/PA0</text>
<text x="136.7" y="106.3">PA1</text>
<text x="165.2" y="103.7">J5</text>
<text x="180.4" y="103.7">J6</text>
<text x="191.7" y="102.5">GND1</text>
<text x="136.7" y="113.9">PA6</text>
<text x="136.7" y="108.8">PA2</text>
<text x="136.7" y="111.4">PA3</text>
<text x="160.5" y="111.4">Conn_01x02</text>
<text x="175.7" y="111.4">Conn_01x02</text>
<text x="37.7" y="115.6" transform="rotate(-90 37.7 115.6)">D1</text>
<text x="42.8" y="116.1" transform="rotate(-90 42.8 116.1)">LED</text>
<text x="55.8" y="119">H1</text>
<text x="71" y="119">H2</text>
<text x="136.7" y="116.4">PA7</text>
<text x="171.3" y="115.2">GND1</text>
<text x="186.6" y="115.2">GND1</text>
<text x="37.3" y="125.3">GND</text>
<text x="50.7" y="120.9">MountingHole</text>
<text x="65.9" y="120.9">MountingHole</text>
<text x="129.1" y="122.7" transform="rotate(-90 129.1 122.7)">GND</text>
<text x="130.8" y="126">ATtiny212-SS</text>
<text x="114.6" y="132.9">PWR_FLAG</text>
<text x="125.6" y="132.9">GND1</text>
</g>
<g font-size="1.8" fill="#a90000">
<text x="62.2" y="35.3">A4</text>
<text x="62.2" y="40.4">A5</text>
<text x="140.7" y="40.1" transform="rotate(-90 140.7 40.1)">4</text>
<text x="143.3" y="40.7" transform="rotate(-90 143.3 40.7)">10</text>
<text x="62.2" y="42.9">B5</text>
<text x="92.5" y="47.7" transform="rotate(-90 92.5 47.7)">5</text>
<text x="151.7" y="42.9">7</text>
<text x="62.2" y="50.5">B7</text>
<text x="62.2" y="53.1">A6</text>
<text x="62.2" y="48">A7</text>
<text x="88.2" y="53.1">4</text>
<text x="88.2" y="50.5">6</text>
<text x="95.8" y="50.5">1</text>
<text x="95.8" y="53.1">3</text>
<text x="133.9" y="50.5">1</text>
<text x="133.9" y="53.1">2</text>
<text x="151.7" y="48">8</text>
<text x="151.7" y="50.5">9</text>
<text x="228.5" y="49.3">2</text>
<text x="228.5" y="51.8">4</text>
<text x="237.4" y="49.3">1</text>
<text x="237.4" y="51.8">3</text>
<text x="62.2" y="55.6">B6</text>
<text x="92.5" y="57.9" transform="rotate(-90 92.5 57.9)">2</text>
<text x="151.7" y="55.6">5</text>
<text x="151.7" y="58.2">6</text>
<text x="227.9" y="59.4">10</text>
<text x="228.5" y="54.4">6</text>
<text x="228.5" y="56.9">8</text>
<text x="237.4" y="54.4">5</text>
<text x="237.4" y="56.9">7</text>
<text x="237.4" y="59.4">9</text>
<text x="62.2" y="65.8">B8</text>
<text x="62.2" y="63.2">A8</text>
<text x="143.3" y="64.2" transform="rotate(-90 143.3 64.2)">3</text>
<text x="227.9" y="62">12</text>
<text x="236.8" y="62">11</text>
<text x="42.9" y="72.4" transform="rotate(-90 42.9 72.4)">S1</text>
<text x="50.5" y="72.4" transform="rotate(-90 50.5 72.4)">A1</text>
<text x="168.8" y="87.4">1</text>
<text x="168.8" y="89.9">2</text>
<text x="198" y="87.4">1</text>
<text x="198" y="89.9">2</text>
<text x="168.8" y="92.5">3</text>
<text x="168.8" y="95">4</text>
<text x="198" y="92.5">3</text>
<text x="198" y="95">4</text>
<text x="128" y="97.2" transform="rotate(-90 128 97.2)">1</text>
<text x="141.5" y="105.2">4</text>
<text x="141.5" y="107.7">5</text>
<text x="141.5" y="102.6">6</text>
<text x="168.8" y="105.2">1</text>
<text x="168.8" y="107.7">2</text>
<text x="184.1" y="105.2">1</text>
<text x="184.1" y="107.7">2</text>
<text x="141.5" y="112.8">2</text>
<text x="141.5" y="110.2">7</text>
<text x="141.5" y="115.3">3</text>
<text x="128" y="125.2" transform="rotate(-90 128 125.2)">8</text>
</g>
<g font-size="1.8" fill="#0f0f0f">
<text x="195.6" y="47.9">UPDI</text>
<text x="71.1" y="50.5">D-</text>
<text x="71.1" y="53">D+</text>
<text x="123.9" y="50.5">UD+</text>
<text x="123.9" y="53">UD-</text>
<text x="219.9" y="51.7">TX</text>
<text x="245.1" y="51.7">PA7</text>
<text x="158.7" y="55.5">TX</text>
<text x="158.7" y="58.1">RX</text>
<text x="217.6" y="56.8">UPDI</text>
<text x="218.6" y="59.3">LED</text>
<text x="219.6" y="54.3">RX</text>
<text x="245.1" y="56.8">PA0</text>
<text x="245.1" y="59.3">PA3</text>
<text x="245.1" y="54.3">PA6</text>
<text x="176.5" y="89.8">PA6</text>
<text x="188" y="89.8">PA3</text>
<text x="213.5" y="84.7">LED</text>
<text x="176.5" y="92.4">PA7</text>
<text x="176.5" y="94.9">PA1</text>
<text x="188" y="92.4">PA0</text>
<text x="188" y="94.9">PA2</text>
<text x="149.9" y="105.1">PA1</text>
<text x="149.9" y="102.5">PA0</text>
<text x="149.9" y="107.6">PA2</text>
<text x="149.9" y="112.7">PA6</text>
<text x="149.9" y="110.1">PA3</text>
<text x="149.9" y="115.2">PA7</text>
</g>
</svg>
